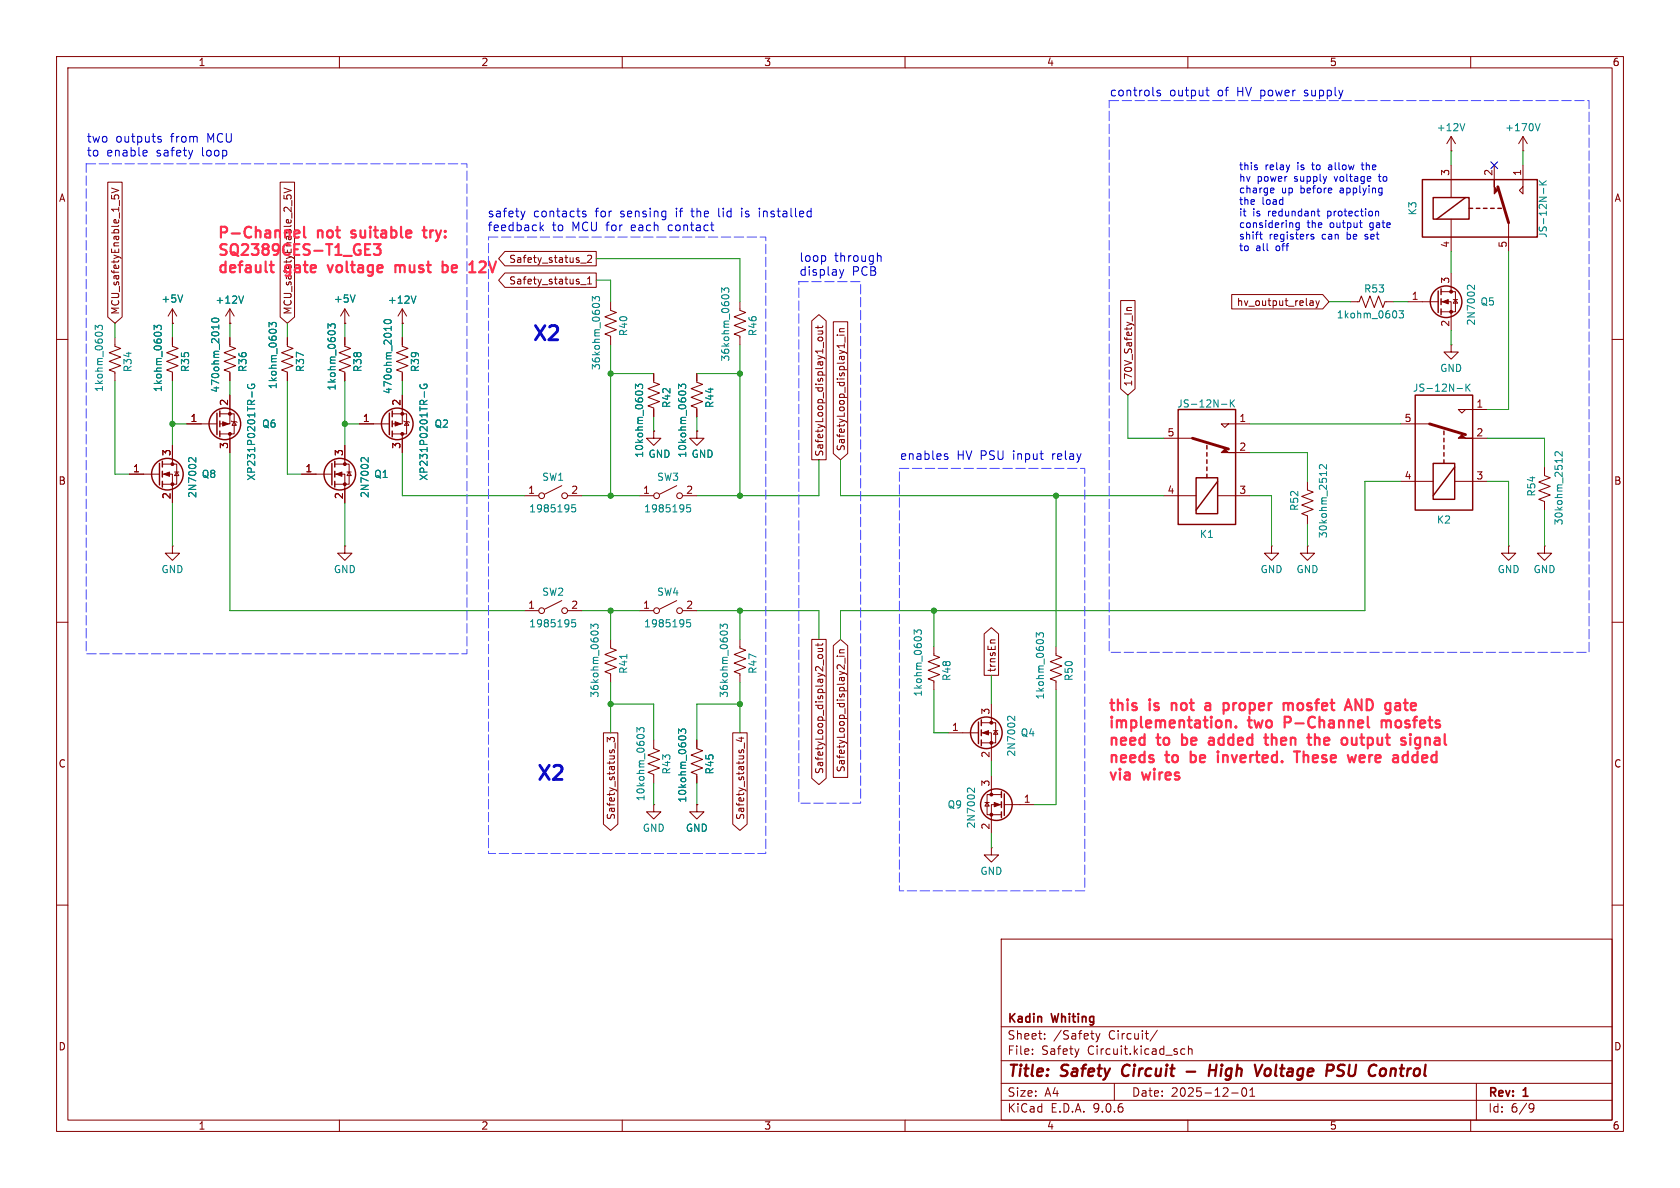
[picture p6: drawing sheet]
<svg xmlns="http://www.w3.org/2000/svg" width="297mm" height="210mm" viewBox="0 0 297 210" stroke-linecap="round" stroke-linejoin="round" font-family="sans-serif">
<g fill="none" stroke="#840000" stroke-width=".18">
<path d="M10 10h277v190h-277zM12 12h273v186h-273zM60 10v2M110 10v2M160 10v2M210 10v2M260 10v2M19 32.2h2.6v23.8l-1.3 1.2-1.3-1.2zM19.7 34.5v.6M19.7 33.2l1.3 .5-1.3 .4M20.2 35v-.3l.2-.2 .5 .1 .1 .4M49.5 32.2h2.6v23.8l-1.3 1.2-1.3-1.2z"/>
<path d="M50.2 34.5v.6M50.2 33.2l1.3 .5-1.3 .4M50.7 35v-.3l.2-.2 .5 .1 .1 .4M256.5 26.7h.1M256.5 24.1v2.6M256.5 29.2v5.7M256.5 38.7v5.8M256.5 24.1l-.7 1.3M256.5 24.1l.8 1.3M264.2 29.2v2.6M266.7 39.4v5.1M269.2 26.7h.1"/>
<path d="M269.2 29.2v5.1l-.6-.6 .6-.7M269.2 24.1l-.7 1.3M269.2 24.1l.8 1.3M269.2 24.1v2.6M20.3 59.7v1.5l1 .4-2 .8 2 .7-2 .8 2 .7-2 .8 1 .4v1.5M30.5 59.7v1.5l1 .4-2 .8 2 .7-2 .8 2 .7-2 .8 1 .4v1.5M30.5 57.2h.1M30.5 54.6v2.6M30.5 54.6l-.8 1.3M30.5 54.6l.7 1.3M40.6 57.2h.1M40.6 59.7v1.5l1.1 .4-2.1 .8 2.1 .7-2.1 .8 2.1 .7-2.1 .8 1 .4v1.5"/>
<path d="M40.6 54.6v2.6M40.6 54.6l-.7 1.3M40.6 54.6l.8 1.3M50.8 59.7v1.5l1 .4-2 .8 2 .7-2 .8 2 .7-2 .8 1 .4v1.5M61 57.2h.1M61 59.7v1.5l1 .4-2.1 .8 2.1 .7-2.1 .8 2.1 .7-2.1 .8 1.1 .4v1.5M61 54.6l-.8 1.3M61 54.6l.7 1.3M61 54.6v2.6M71.1 59.7v1.5l1 .4-2 .8 2 .7-2 .8 2 .7-2 .8 1 .4v1.5M71.1 57.2h.1M71.1 54.6v2.6"/>
<path d="M71.1 54.6l-.7 1.3M71.1 54.6l.8 1.3M89.3 48.3h16.1v2.5h-16.1l-1.2-1.3zM89.3 44.4h16.1v2.6h-16.1l-1.2-1.3zM102.7 50.3h.9M102.7 46.5h.9M103.9 50.2h.7M103.9 49.3l.3-.4v1.3M103.9 45.2l.4-.1 .3 .4-.8 .9h.8M107.9 53.3v1.6l1.1 .3-2.1 .8 2.1 .8-2.1 .7 2.1 .8-2.1 .8 1 .3v1.6M130.8 53.3v1.6l1 .3-2 .8 2 .8-2 .7 2 .8-2 .8 1 .3v1.6M143.5 56.7l1.3-1.1 1.3 1.1v24.6h-2.6z"/>
<path d="M144.6 57.6v.5M144.6 58.5h.9M144.7 59.7h.6l.2 .1-.1 .3-.2 .2-.5-.1-.1-.2zM145.3 58.5l.2 .2-.1 .3-.8 .1M145.5 57.6l-.2 .3h-1.1M147.3 56.9h2.6v23.3l-1.3 1.1-1.3-1.1zM148 59.3h.1M148.4 59.3h.9M148.4 58.6h.9M149.3 58.1l-.8 .1-.1 .3 .1 .1M149.4 59.6v.9M198.1 53.1h2.6v15.6l-1.3 1.2-1.3-1.2z"/>
<path d="M199.2 54.9h.9M200.1 54.4h-.8l-.1 .3 .1 .2M217.7 52.1h16.1l1.1 1.2-1.1 1.3h-16.1zM231.7 53.2h.3l.2 .1v.7M232.2 53.9l-.5 .1M232.2 53.5h-.5M232.6 53.2l.3 .8M232.9 54l-.3 .4M233.2 53.2l-.3 .8M238.8 53.3h1.5l.4-1 .7 2.1 .8-2.1 .8 2.1 .7-2.1 .8 2.1 .4-1.1h1.5M248.9 53.3h5.4M254.8 51.6h2.5v3.5h-2.5"/>
<path d="M254.8 53.3h1.7v5.1M256.5 48.3v3.3M256.9 53h.8M257.3 53l.4 .6h-.8zM10 60h2M30.5 78.7v3.3M33 74.9h5.4M38.9 73.2h2.5v3.5h-2.5M40.6 69.9v5h-1.7M40.6 76.7v3.3M40.9 74.4l.1 .1h.8l.1 .2M41.4 74.5l.4 .7h-.8z"/>
<path d="M61 78.7v3.3M63.5 74.9h5.3M69.3 73.2h2.6v3.5h-2.6M71.1 69.9v5h-1.8M71.1 76.7v3.3M71.4 74.4l.1 .1h.8l.1 .2M71.9 74.5l.4 .7h-.8zM115.6 76.2v1.3h1.2l-1.2 1.2-1.3-1.2h1.3M115.6 76.2h.1M115.6 66v1.6l1 .3-2 .8 2 .8-2 .7 2 .8-2 .8 1 .3v1.6M123.2 76.2v1.3h1.3l-1.3 1.2-1.3-1.2h1.3M123.2 76.2h.1"/>
<path d="M123.2 66v1.6l1 .3-2 .8 2 .8-2 .7 2 .8-2 .8 1 .3v1.6M205.7 77.5h5.1M217.2 74.9l-.7 .7-.6-.7h5.1M247.6 74.9h5.1M256.5 61v1.2h1.3l-1.3 1.3-1.2-1.3h1.2M256.5 61h.1M259.1 72.4l-.7 .6-.6-.6h5.1M260.3 77.5h2.6M285 60h2M22.9 83.8h5.3M28.7 82h2.5v3.6h-2.5M28.7 83.8h1.8v5.1"/>
<path d="M30.5 96.5v1.3h1.2l-1.2 1.3-1.3-1.3h1.3M30.5 96.5h.1M30.9 83.4h.7M31.2 83.4l.4 .7h-.7zM53.3 83.8h5.4M59.2 82h2.5v3.6h-2.5M59.2 83.8h1.8v5.1M61 96.5v1.3h1.2l-1.2 1.3-1.3-1.3h1.3M61 96.5h.1M61.3 83.4h.8M61.7 83.4l.4 .7h-.8zM92.7 87.6h2.5"/>
<path d="M99.3 85.9l-3 1.5M100.3 87.6h2.6M113 87.6h2.6M119.6 85.9l-3 1.5M120.6 87.6h2.6M205.7 87.6h5.8M215.3 87.6h5.7M218.4 80h2.6M224.8 96.5v1.3h1.3l-1.3 1.3-1.3-1.3h1.3M224.8 96.5h.1M231.1 96.5v1.3h1.3l-1.3 1.3-1.2-1.3h1.2M231.1 96.5h.1"/>
<path d="M231.1 85.1v1.5l1.1 .4-2.1 .8 2.1 .7-2.1 .8 2.1 .7-2.1 .8 1 .4v1.5M247.6 85.1h5.8M257.2 85.1h5.7M266.7 96.5v1.3h1.3l-1.3 1.3-1.3-1.3h1.3M266.7 96.5h.1M273 96.5v1.3h1.3l-1.3 1.3-1.2-1.3h1.2M273 96.5h.1M273 82.6v1.5l1.1 .4-2.1 .7 2.1 .8-2.1 .7 2.1 .8-2.1 .8 1 .3v1.6M10 110h2M92.7 108h2.5M99.3 106.2l-3 1.5M100.3 108h2.6"/>
<path d="M107.9 113v1.6l1.1 .3-2.1 .8 2.1 .8-2.1 .7 2.1 .8-2.1 .7 1 .4v1.6M113 108h2.6M119.6 106.2l-3 1.5M120.6 108h2.6M130.8 113v1.6l1 .3-2 .8 2 .8-2 .7 2 .8-2 .7 1 .4v1.6M143.5 113h2.6v24.6l-1.3 1.1-1.3-1.1zM144.6 113.7v.5M144.6 114.6h.9M144.7 115.8h.6l.2 .2-.1 .3-.2 .1-.5-.1-.1-.2zM145.3 114.6l.2 .2-.1 .3-.8 .1M145.5 113.7l-.2 .3h-1.1M147.3 114.1l1.3-1.1 1.3 1.1v23.3h-2.6z"/>
<path d="M148 116h.1M148.4 116h.9M148.4 115.4h.9M149.3 114.9h-.8l-.1 .3 .1 .2M149.4 116.3v1M165.1 114.3v1.5l1 .4-2 .8 2 .7-2 .8 2 .8-2 .7 1 .4v1.5M174 112.1l1.3-1.2 1.2 1.2v7.3h-2.5zM175.9 113.1h-.6l-.2 .2M186.7 114.3v1.5l1 .4-2 .8 2 .7-2 .8 2 .8-2 .7 1 .4v1.5M285 110h2M106.7 129.5h2.5v16.2l-1.3 1.1-1.2-1.1zM107.4 131.1v-.7l.4 .4 .2-.4h.5l.1 .2-.1 .5"/>
<path d="M108.7 131.3v1M115.6 130.8v1.5l1 .4-2 .8 2 .7-2 .8 2 .8-2 .7 1 .4v1.5M123.2 130.8v1.5l1 .4-2 .8 2 .7-2 .8 2 .8-2 .7 1 .4v1.5M129.5 129.5h2.6v16.2l-1.3 1.1-1.3-1.1zM130.6 130.5h.9M131.1 130.3v.8l-1-.3M131.6 131.3v1M167.6 129.5h5.4M173.5 127.8h2.5v3.5h-2.5M173.5 129.5h1.8v5.1M175.3 124.5v3.3M175.3 137.2v3.3"/>
<path d="M175.6 129.2h.8M176 129.2l.4 .6h-.8zM115.6 142.2v1.3h1.2l-1.2 1.3-1.3-1.3h1.3M115.6 142.2h.1M123.2 142.2v1.3h1.3l-1.3 1.3-1.3-1.3h1.3M123.2 142.2h.1M174.1 141.9h.8M174.5 141.9l.4 .6h-.8zM175.3 149.9v1.2h1.2l-1.2 1.3-1.3-1.3h1.3M175.3 149.9h.1M177 140.5h-2.5v3.5h2.5M177 142.2h-1.7v5.1"/>
<path d="M177.5 142.2h5.4M10 160h2M177 166h108v32h-108zM285 160h2M60 198v2M110 198v2M160 198v2M177 194.5h108M177 191.5h108M177 187.5h108M177 181.5h108M182.5 186.3v.1"/>
<path d="M182.5 185.5v.1M184.7 183.6v.1M184.7 182.8v.1M190.7 185.4l-.3 1M193.7 182.7l.4 1M194.1 183.7l-.1 .4-.3 .1M194.5 182.7l-.4 1M197 191.5v3M204.6 182.1l-1.3 2M209.5 185.5l-.5-.1-.3 .3v.4l.2 .2h.6M210 198v2M210.1 185.5l.2-.1 .4 .1v.9"/>
<path d="M210.1 184.9v1.5M217.7 193.2h1.2M219.7 192.4a.81 .81 0 0 0 .3 1.4l.2-.1 .2-.5-.2-.8M221 193.8h.8M221 192.7l.4-.4v1.5M260 198v2M261 191.5v6.5M270.6 195.1l.5 .1a.99 .99 0 0 1-.4 1.4h-.2M271.2 195.7l-.3 .3h-.3"/>
<circle cx="95.8" cy="87.6" r=".51"/>
<circle cx="99.8" cy="87.6" r=".51"/>
<circle cx="116.1" cy="87.6" r=".51"/>
<circle cx="120.1" cy="87.6" r=".51"/>
<circle cx="95.8" cy="108" r=".51"/>
<circle cx="99.8" cy="108" r=".51"/>
<circle cx="116.1" cy="108" r=".51"/>
<circle cx="120.1" cy="108" r=".51"/>
</g>
<path d="M198.7 188.5a1.27 1.27 0 0 0-.1 1.6M209.8 189.4h1.5M213.8 189.2h1.2M213.9 188.2l-.2 2M215.1 188.2l-.3 2M223.7 189.1a.52 .52 0 0 1 .6-.2 .52 .52 0 0 1 .4 .4l-.1 .5a.55 .55 0 0 1-.5 .4 .55 .55 0 0 1-.6-.4zM237.7 188.3a.85 .85 0 0 0-1 .1 .45 .45 0 0 0 .2 .8l.3 .1a.49 .49 0 0 1 .4 .5 .49 .49 0 0 1-.5 .4l-.7-.1M245.9 188.9l-.1 1.3M246.2 188.9l-.3 .2" fill="none" stroke="#840000" stroke-width=".4"/>
<g fill="none" stroke="#840000" stroke-width=".25">
<path d="M251.5 31.8h20.3v10.1h-20.3zM253.4 34.9h6.3v3.8h-6.3zM259.1 34.9l-5.1 3.8M259.7 36.8h.6M261 36.8h.6M262.3 36.8h.6M263.5 36.8h.7M264.8 36.8h.6M254.3 51.4v3.8M254.8 51.1v1M254.8 52.8v1M254.8 54.6v1"/>
<path d="M38.4 73v3.8M38.9 72.6v1.1M38.9 74.4v1M38.9 76.2v1M68.8 73v3.8M69.3 72.6v1.1M69.3 74.4v1M69.3 76.2v1M208.3 72.4h10.1v20.3h-10.1zM213.4 78.7v.7M250.2 69.9h10.1v20.3h-10.1zM255.3 76.2v.6"/>
<path d="M255.3 77.5v.6M255.3 78.7v.7M28.2 81.9v3.8M28.7 81.5v1.1M28.7 83.3v1M28.7 85.1v1M58.7 81.9v3.8M59.2 81.5v1.1M59.2 83.3v1M59.2 85.1v1M211.5 84.5h3.8v6.3h-3.8zM213.4 80v.6"/>
<path d="M213.4 81.3v.6M213.4 82.6v.6M213.4 83.8v.7M215.3 85.1l-3.8 5.1M253.4 81.9h3.8v6.4h-3.8zM255.3 80v.6M255.3 81.3v.6M257.2 82.6l-3.8 5M173 127.6v3.8M173.5 127.3v1M173.5 129v1M173.5 130.8v1"/>
<path d="M177 140v1M177 141.7v1M177 143.5v1M177.5 140.3v3.8"/>
<circle cx="255.7" cy="53.3" r="2.79"/>
<circle cx="39.8" cy="74.9" r="2.79"/>
<circle cx="70.2" cy="74.9" r="2.79"/>
<circle cx="29.6" cy="83.8" r="2.79"/>
<circle cx="60.1" cy="83.8" r="2.79"/>
<circle cx="174.4" cy="129.5" r="2.79"/>
<circle cx="176.1" cy="142.2" r="2.79"/>
</g>
<g fill="#840000" stroke="#840000" stroke-width=".18">
<path d="M39.4 74.5l1 .4-1 .4z"/>
<path d="M59.4 83.8l1.1-.4v.8z"/>
<path d="M29 83.8l1-.4v.8z"/>
<path d="M69.8 74.5l1.1 .4-1.1 .4z"/>
<path d="M257.8 77.5l.6-.7 .7 .7h1.2z"/>
<path d="M173.7 129.5l1.1-.3v.7z"/>
<path d="M175.8 141.9l1 .3-1 .4z"/>
<path d="M255 53.3l1-.3v.7z"/>
<path d="M215.9 80l.6-.6 .7 .6h1.2z"/>
<path d="M264.2 31.8v1.2l.6 .7-.6 .6z"/>
<circle cx="40.6" cy="76.7" r=".25"/>
<circle cx="40.6" cy="73.2" r=".25"/>
<circle cx="61" cy="82" r=".25"/>
<circle cx="61" cy="85.6" r=".25"/>
<circle cx="30.5" cy="82" r=".25"/>
<circle cx="30.5" cy="85.6" r=".25"/>
<circle cx="71.1" cy="76.7" r=".25"/>
<circle cx="71.1" cy="73.2" r=".25"/>
<circle cx="175.3" cy="127.8" r=".25"/>
<circle cx="175.3" cy="131.3" r=".25"/>
<circle cx="175.3" cy="140.5" r=".25"/>
<circle cx="175.3" cy="144" r=".25"/>
<circle cx="256.5" cy="51.6" r=".25"/>
<circle cx="256.5" cy="55.1" r=".25"/>
</g>
<g fill="none" stroke="#008484" stroke-width=".18">
<path d="M259 21.8l-.5 1.3M271.4 21.8l.4 1.3 .5-1.3M272.1 32.7h1.3M272.1 32l.7 .7M272.9 33.3v1M273.4 32l-.8 .5M16.8 58.3v-.8l.5 .4 .1-.3h.6l.1 .1-.1 .6M27.2 58.3v-.8l.5 .4 .2-.3h.5l.1 .1-.1 .6M32.3 52.1l-.4 1.3M37.5 56.4a.69 .69 0 0 1 1.2 .3 .72 .72 0 0 1-1.3-.2zM38.7 57.4v.8M43.1 52.3l-.5 1.3"/>
<path d="M47.6 57.8v-.8l.5 .4 .1-.3h.5l.1 .1-.1 .6M58 58v-.8l.5 .5 .1-.4h.5l.2 .2-.2 .5M62.8 52.1l-.4 1.3M68 56.6a.69 .69 0 0 1 1.2 .3 .72 .72 0 0 1-1.3-.1zM69.2 57.7v.7M73.5 52.3l-.4 1.3M104.7 53.2v-.8l.5 .4 .1-.3h.6l.1 .2-.1 .5M104.8 53.8l.4-.2 .7 .2M127.6 51.7v-.8l.5 .4 .1-.3h.5l.1 .1-.1 .6M127.6 52.3l.5-.2 .7 .2M247.3 54.9h.8l-.4 .5 .4 .1v.6l-.2 .1-.6-.1M260.7 50.4v.8l-.9-.8-.3 .1-.1 .5"/>
<path d="M43.8 68a.59 .59 0 0 0 .6 .7 .59 .59 0 0 0 .6-.7l-.5-.1v.3M44.5 69.2v1M74.3 68a.59 .59 0 0 0 .6 .7 .59 .59 0 0 0 .5-.7l-.4-.1v.3M75 69.2v1M112.3 68.7v-.8l.5 .4 .1-.3h.6l.1 .2-.1 .5M112.4 69.3l.4-.2 .7 .2M120 68.7v-.8l.4 .4 .2-.3h.5l.1 .2-.1 .5M120 69.3l.4-.2 .8 .2M215.9 71.5h1M217.5 70.7v1.3M217.7 71.2l.5 .8M218.2 70.7l-.7 .7"/>
<path d="M257.6 68.7h1M259.2 67.9v1.3M259.3 68.4l.6 .8M259.9 67.9l-.7 .7M276.2 79.9v.7l-.9-.7-.4 .2 .1 .5M34.6 80.9v.8l-.9-.8-.3 .1-.1 .4M65.1 80.9v.8l-.9-.8-.3 .1-.1 .4M101.7 89.2h-.6v.6l.1-.1 .5 .1 .1 .2-.1 .4-.2 .1-.4-.1M122 89.2h-.6v.6l.2-.1 .4 .1 .1 .2-.1 .4-.1 .1-.5-.1M234.5 82.1v.8l-.9-.8-.4 .3 .2 .5M234.5 83.3v.8M276.2 81.1v.7"/>
<path d="M101.7 109.5h-.6v.7l.1-.2 .5 .1 .1 .2-.1 .4-.2 .1-.4-.1M104.5 111.1v-.8l.4 .5 .2-.4h.5l.1 .2-.1 .5M104.5 111.7l.4-.2 .8 .2M110.8 115.7v.7M122 109.5h-.6v.7l.2-.2 .4 .1 .1 .2-.1 .4-.1 .1-.5-.1M127.3 111.1v-.8l.5 .5 .1-.4h.6l.1 .2-.1 .5M127.4 111.7l.4-.2 .7 .2M161.6 112.1v-.7l.5 .4 .1-.4h.6l.1 .2-.1 .5M183.2 112.6v-.7l.5 .4 .1-.4h.6l.1 .2-.1 .5M112.6 129.4v-.8l.5 .4 .1-.3h.5l.2 .2-.2 .5M112.7 130l.4-.2 .7 .2M120 129.7v-.8l.4 .4 .2-.4h.5l.1 .2-.1 .6"/>
<path d="M120 130.3l.4-.2 .8 .2M172.3 139.3v.8l-.9-.8-.3 .1-.1 .5M179.4 126.6v.8l-.9-.8-.3 .1-.1 .5"/>
</g>
<path d="M264.8 33l1.9 6.4M210.8 77.5l6.4 1.9M252.7 74.9l6.4 1.9" fill="none" stroke="#840000" stroke-width=".51"/>
<g fill="none" stroke="#008400" stroke-width=".18">
<path d="M256.5 26.7v2.5M269.2 26.7v2.5M20.3 57.2v2.5M30.5 57.2v2.5M40.6 57.2v2.5M50.8 57.2v2.5M61 57.2v2.5M71.1 57.2v2.5M105.4 49.5h2.5v3.8M105.4 45.7h25.4v7.6M234.9 53.3h3.9M246.4 53.3h2.5"/>
<path d="M256.5 44.5v3.8M256.5 58.4v2.6M266.7 44.5v27.9h-3.8M20.3 67.3v16.5h2.6M30.5 74.9h2.5M30.5 67.3v11.4M40.6 67.3v2.6M50.8 67.3v16.5h2.5M61 67.3v11.4M61 74.9h2.5M71.1 67.3v2.6M107.9 61v26.6"/>
<path d="M107.9 66h7.7M115.6 73.7v2.5M123.2 66h7.6M123.2 73.7v2.5M130.8 61v26.6M199.4 69.9v7.6h6.3M221 74.9h26.6M262.9 77.5h10.1v5.1M30.5 88.9v7.6M40.6 80v28h52.1M61 88.9v7.6M71.1 80v7.6h21.6"/>
<path d="M102.9 87.6h10.1M144.8 81.3v6.3h-21.6M148.6 81.3v6.3h57.1M186.7 87.6v26.7M221 87.6h3.8v8.9M221 80h10.1v5.1M231.1 92.7v3.8M247.6 85.1h-6.3v22.9h-92.7v5M262.9 85.1h3.8v11.4M273 90.2v6.3M102.9 108h10.1M107.9 108v5"/>
<path d="M123.2 108h21.6v5M130.8 108v5M165.1 108v6.3M175.3 119.4v5.1M107.9 120.7v8.8M107.9 124.5h7.7v6.3M115.6 138.4v3.8M123.2 138.4v3.8M130.8 124.5h-7.6v6.3M130.8 120.7v8.8M165.1 121.9v7.6h2.5M175.3 134.6v2.6"/>
<path d="M186.7 121.9v20.3h-3.8M175.3 147.3v2.6"/>
</g>
<path d="M263.6 28.6l1.2 1.2M264.8 28.6l-1.2 1.2" fill="none" stroke="#000084" stroke-width=".18"/>
<g fill="none" stroke="#0000c2" stroke-width=".18">
<path d="M205.1 16l-.3-.1-.3 .3 .1 .2 .5 .1v.4h-.6M213.2 15.9h.6M213.4 15.4v1.3l.4 .3M25.8 26.6l.2 .3-.7 .2M25.9 27.5l-.1 .1M28 24.5l.5 .2v.2l-.2 .2h-.4M28 24.2h.5M34.1 26.6l-.4 1M92.8 37.3l-.4 1M95.5 39.3v1.5M96.1 39.8l-.6 .6M103.6 37.4l-.4-.1-.2 .2v.3l.6 .1v.4h-.6"/>
<path d="M125.6 39.8h.6M131.1 36.8v.2M131.1 37.3v1M134.2 36.8v.2M134.2 37.3v1M222.3 29.6v.3M225.2 34l-.4 .1M225.2 33.3v.2l-.6 .2M228.5 39.4v.8M229.7 39.4v1l-.2 .2h-.4M229.7 39.4h-.4l-.2 .2 .1 .6h.5M232.8 37.3h.5"/>
<path d="M233 36.9v1.1l.3 .2M240.6 29.2h.5M240.8 28.7l.1 1.2M243.2 37.5l.2-.2 .3 .1v.8M244.2 33.2l.1 .1M244.3 33.2v1.1l-.1 .2M244.3 34l-.1 .1M95.6 40.2l.5 .6M126 40.8h.2M145.8 45.3l.2 .2v.4l-.2 .2M148.4 47.6l.4 1.1M148.8 48.7l-.1 .3-.3 .2"/>
<path d="M149.2 47.6l-.4 1.1M155.2 45.3h.5l.1 .9M222.9 41v1.1l.3 .2M232.2 41.5l-.3-.1-.2 .2 .1 .2 .4 .1v.3h-.5M240.6 40.2h.2M167 80.6l.4 .1 .2 .2-.1 .2-.4 .1M167 80.3h.5"/>
</g>
<g fill="none" stroke="#ff2e4d" stroke-width=".38">
<path d="M47.9 46.2v1.7l.1 .1 .4 .1M52.7 40.7l.1 .1 .1 .4-.9 .2M52.8 41.9l-.1 .1M53.8 40.1v1.6l.2 .3M57.9 46.9l.5 1.2M62.1 41.9l.2 .1M62.2 40.8l-.1 .2 .1 .3M64.5 44.1h.7M64.5 45.1h1M67.3 43.2l-.7 .7a.52 .52 0 0 1 .7 .3v.5l-.2 .3-.7 .1-.3-.2M69.9 46.9v1.2M69.9 47a.47 .47 0 0 1 .8 .1"/>
<path d="M70.7 47.1v1M70.8 46.9l-.1 .2M74.7 40.7h.7M75 40.1v1.6l.1 .2 .3 .1M78.4 46.9h.4l.4 .3-.1 .7-.3 .2h-.4M85.5 46.2h-.4l-.3 .2M85.8 47l-1.1 1.1h1.2M207.2 124.3v1.2M207.2 124.4v.1M209 129.8v1.9M209 131.6l.1 .1M210.5 132.8v1.9"/>
<path d="M210.5 134.7h.2M210.7 133.5l-.2 .1M213.1 124.4l.6-.1 .3 .2M213.7 131.4l.3 .3 .6-.1M214 124.7l-.7 .1a.37 .37 0 0 0-.3 .4 .37 .37 0 0 0 .3 .3h.7M214.6 130.9h-.6l-.3 .3M215.3 133.5v1.2M216.9 127.4l.1-.1 .5 .1 .1 1.2M217 124.4l.2 .2v.6l-.2 .3M218.5 128.4l.1 .1-.1 .1M218.5 128.4l-.1 .1 .1 .1M218.5 128.4v.2"/>
<path d="M223.5 130.4h.7M223.8 131.6l.4 .1M224.8 129.8v1.9M225.4 130.4l-.6 .2M227.1 126.7v1.9M227.1 127.7h.7M227.8 124.4l.2-.1 .5 .1 .1 1.1M229.3 132.8v1.9M230.5 132.8v1.9M230.6 133.6l-.1 .1M232.5 130.6a.47 .47 0 0 1 .8 .1v1M232.5 129.8v1.9"/>
<path d="M239.8 131.5l-.5 .2M239.8 130.4v1.3M240.4 133.7v1h.6M240.7 123.6v1.9l-1.1-1.9v1.9M241.3 133.9l-.9 .2M241.8 126.7v1.6l.3 .3M244.3 127.5a.47 .47 0 0 1 .8 .1M244.3 127.3v1.3M245.1 127.6v1M245.2 127.4l-.1 .2M248.2 124.3h.7M248.4 125.3l.1 .2h.4"/>
<path d="M248.9 134.7h-.6M248.9 132.8v1.9M250.2 131.5l.3 .2 .6-.1M251.1 130.5l-.6-.1-.3 .2M251.1 130.4v1.5a.52 .52 0 0 1-.9 .3"/>
</g>
<path d="M196.1 17.8h84.8v97.5h-84.8zM15.2 29h67.3v86.6h-67.3zM86.4 41.9h49v109h-49zM141.2 49.8h10.9v92.2h-10.9zM159 82.8h32.8v74.7h-32.8z" fill="none" stroke="#4849ff" stroke-width=".18" stroke-dasharray="1.7 .6"/>
<g fill="#008400" stroke="#008400" stroke-width=".18">
<circle cx="165.1" cy="108" r=".46"/>
<circle cx="186.7" cy="87.6" r=".46"/>
<circle cx="130.8" cy="124.5" r=".46"/>
<circle cx="61" cy="74.9" r=".46"/>
<circle cx="107.9" cy="87.6" r=".46"/>
<circle cx="130.8" cy="87.6" r=".46"/>
<circle cx="107.9" cy="66" r=".46"/>
<circle cx="130.8" cy="66" r=".46"/>
<circle cx="107.9" cy="124.5" r=".46"/>
<circle cx="107.9" cy="108" r=".46"/>
<circle cx="130.8" cy="108" r=".46"/>
<circle cx="30.5" cy="74.9" r=".46"/>
</g>
<g font-size="3.5" fill="#0000c2">
<text x="94" y="60.9">X2</text>
<text x="94.7" y="138.7">X2</text>
</g>
<g font-size="2.8" fill="#840000">
<text x="178" y="190.9">Title:</text>
<text x="187.7" y="190.9">Safety</text>
<text x="199.2" y="190.9">Circuit</text>
<text x="216.2" y="190.9">High</text>
<text x="225.1" y="190.9">Voltage</text>
<text x="238.5" y="190.9">PSU</text>
<text x="246.8" y="190.9">Control</text>
</g>
<g font-size="2.7" fill="#ff2e4d">
<text x="38.4" y="42.7">P-Channel</text>
<text x="38.4" y="45.7">SQ2389CES-T1_GE3</text>
<text x="56.3" y="42.7">not</text>
<text x="63" y="42.7">suitable</text>
<text x="76.6" y="42.7">try:</text>
<text x="38.4" y="48.8">default</text>
<text x="50.5" y="48.8">gate</text>
<text x="58.9" y="48.8">voltage</text>
<text x="71.5" y="48.8">must</text>
<text x="80.6" y="48.8">be</text>
<text x="86.2" y="48.8">12V</text>
<text x="195.8" y="126.2">this</text>
<text x="195.8" y="129.3">implementation.</text>
<text x="203.3" y="126.2">is</text>
<text x="208" y="126.2">not</text>
<text x="214.7" y="126.2">a</text>
<text x="218.7" y="126.2">proper</text>
<text x="220.9" y="129.3">two</text>
<text x="227.9" y="129.3">P-Channel</text>
<text x="230" y="126.2">mosfet</text>
<text x="241.9" y="126.2">AND</text>
<text x="245.8" y="129.3">mosfets</text>
<text x="249.6" y="126.2">gate</text>
<text x="195.8" y="132.3">need</text>
<text x="195.8" y="135.4">needs</text>
<text x="204.8" y="132.3">to</text>
<text x="206.3" y="135.4">to</text>
<text x="209.8" y="132.3">be</text>
<text x="211.3" y="135.4">be</text>
<text x="215.4" y="132.3">added</text>
<text x="216.9" y="135.4">inverted.</text>
<text x="226.1" y="132.3">then</text>
<text x="231.4" y="135.4">These</text>
<text x="234.5" y="132.3">the</text>
<text x="241.1" y="132.3">output</text>
<text x="241.6" y="135.4">were</text>
<text x="250.2" y="135.4">added</text>
<text x="252.4" y="132.3">signal</text>
<text x="195.8" y="138.5">via</text>
<text x="202.1" y="138.5">wires</text>
</g>
<g font-size="2.1" fill="#0000c2">
<text x="196.1" y="17.3">controls</text>
<text x="206.7" y="17.3">output</text>
<text x="215.3" y="17.3">of</text>
<text x="218.8" y="17.3">HV power</text>
<text x="231" y="17.3">supply</text>
<text x="15.2" y="25.4">two</text>
<text x="15.2" y="27.9">to</text>
<text x="18.8" y="27.9">enable</text>
<text x="20.4" y="25.4">outputs</text>
<text x="27.7" y="27.9">safety</text>
<text x="30.2" y="25.4">from</text>
<text x="35.8" y="27.9">loop</text>
<text x="36.7" y="25.4">MCU</text>
<text x="86.1" y="38.6">safety</text>
<text x="86.1" y="41.1">feedback</text>
<text x="94.2" y="38.6">contacts</text>
<text x="97.6" y="41.1">to</text>
<text x="101.1" y="41.1">MCU for</text>
<text x="105.3" y="38.6">for</text>
<text x="109.8" y="38.6">sensing</text>
<text x="111.8" y="41.1">each</text>
<text x="118.5" y="41.1">contact</text>
<text x="119.7" y="38.6">if</text>
<text x="122.6" y="38.6">the</text>
<text x="127.5" y="38.6">lid</text>
<text x="131.7" y="38.6">is</text>
<text x="135" y="38.6">installed</text>
<text x="141.2" y="46.5">loop</text>
<text x="147.5" y="46.5">through</text>
<text x="141.2" y="49">display</text>
<text x="150.6" y="49">PCB</text>
<text x="159" y="81.5">enables</text>
<text x="169.1" y="81.5">HV PSU</text>
<text x="179.2" y="81.5">input</text>
<text x="186.2" y="81.5">relay</text>
</g>
<g font-size="2.1" fill="#840000">
<text x="178" y="184">Sheet:</text>
<text x="178" y="181.2">Kadin</text>
<text x="186" y="181.2">Whiting</text>
<text x="186.2" y="184">/Safety</text>
<text x="196" y="184">Circuit/</text>
<text x="178" y="186.7">File:</text>
<text x="184.1" y="186.7">Safety</text>
<text x="192.3" y="186.7">Circuit.kicad_sch</text>
<text x="178" y="196.9">KiCad</text>
<text x="178" y="194.1">Size:</text>
<text x="184.7" y="194.1">A4</text>
<text x="185.7" y="196.9">E.D.A.</text>
<text x="193.3" y="196.9">9.0.6</text>
<text x="200" y="194.1">Date:</text>
<text x="207" y="194.1">2025-12-01</text>
<text x="263" y="194.3">Rev:</text>
<text x="263" y="196.9">Id:</text>
<text x="267.1" y="196.9">6/9</text>
<text x="269.4" y="194.3">1</text>
</g>
<g font-size="1.8" fill="#840000">
<text x="35" y="11.9">1</text>
<text x="85" y="11.9">2</text>
<text x="135" y="11.9">3</text>
<text x="185" y="11.9">4</text>
<text x="235" y="11.9">5</text>
<text x="285" y="11.9">6</text>
<text x="10.3" y="35.9">A</text>
<text x="256.3" y="31.2" transform="rotate(-90 256.3 31.2)">3</text>
<text x="263.9" y="31.2" transform="rotate(-90 263.9 31.2)">2</text>
<text x="269" y="31.2" transform="rotate(-90 269 31.2)">1</text>
<text x="285.3" y="35.9">A</text>
<text x="89.9" y="46.7">Safety_status_2</text>
<text x="256.3" y="43.9" transform="rotate(-90 256.3 43.9)">4</text>
<text x="266.4" y="43.9" transform="rotate(-90 266.4 43.9)">5</text>
<text x="89.9" y="50.5">Safety_status_1</text>
<text x="249.5" y="53.1">1</text>
<text x="256.3" y="50.2" transform="rotate(-90 256.3 50.2)">3</text>
<text x="21.3" y="55.7" transform="rotate(-90 21.3 55.7)">MCU_safetyEnable_1_5V</text>
<text x="218.6" y="54.3">hv_output_relay</text>
<text x="256.3" y="57.9" transform="rotate(-90 256.3 57.9)">2</text>
<text x="40.4" y="71.8" transform="rotate(-90 40.4 71.8)">2</text>
<text x="70.9" y="71.8" transform="rotate(-90 70.9 71.8)">2</text>
<text x="200.3" y="68.4" transform="rotate(-90 200.3 68.4)">170V_Safety_In</text>
<text x="33.6" y="74.7">1</text>
<text x="64.1" y="74.7">1</text>
<text x="206.3" y="77.2">5</text>
<text x="219" y="74.7">1</text>
<text x="248.2" y="74.7">5</text>
<text x="260.9" y="77.2">2</text>
<text x="260.9" y="72.1">1</text>
<text x="23.4" y="83.6">1</text>
<text x="30.2" y="80.7" transform="rotate(-90 30.2 80.7)">3</text>
<text x="40.4" y="79.4" transform="rotate(-90 40.4 79.4)">3</text>
<text x="53.9" y="83.6">1</text>
<text x="60.7" y="80.7" transform="rotate(-90 60.7 80.7)">3</text>
<text x="70.9" y="79.4" transform="rotate(-90 70.9 79.4)">3</text>
<text x="145.7" y="80.8" transform="rotate(-90 145.7 80.8)">SafetyLoop_display1_out</text>
<text x="149.5" y="79.9" transform="rotate(-90 149.5 79.9)">SafetyLoop_display1_in</text>
<text x="219" y="79.8">2</text>
<text x="10.3" y="85.9">B</text>
<text x="30.2" y="88.3" transform="rotate(-90 30.2 88.3)">2</text>
<text x="60.7" y="88.3" transform="rotate(-90 60.7 88.3)">2</text>
<text x="93.3" y="87.4">1</text>
<text x="100.9" y="87.4">2</text>
<text x="113.6" y="87.4">1</text>
<text x="121.2" y="87.4">2</text>
<text x="206.3" y="87.4">4</text>
<text x="219" y="87.4">3</text>
<text x="248.2" y="84.8">4</text>
<text x="260.9" y="84.8">3</text>
<text x="285.3" y="85.9">B</text>
<text x="93.3" y="107.7">1</text>
<text x="100.9" y="107.7">2</text>
<text x="113.6" y="107.7">1</text>
<text x="121.2" y="107.7">2</text>
<text x="176.2" y="118.9" transform="rotate(-90 176.2 118.9)">trnsEn</text>
<text x="168.2" y="129.3">1</text>
<text x="175" y="126.4" transform="rotate(-90 175 126.4)">3</text>
<text x="10.3" y="135.9">C</text>
<text x="145.7" y="136.9" transform="rotate(-90 145.7 136.9)">SafetyLoop_display2_out</text>
<text x="149.5" y="136.6" transform="rotate(-90 149.5 136.6)">SafetyLoop_display2_in</text>
<text x="175" y="134.1" transform="rotate(-90 175 134.1)">2</text>
<text x="285.3" y="135.9">C</text>
<text x="175" y="139.1" transform="rotate(-90 175 139.1)">3</text>
<text x="180.9" y="142">1</text>
<text x="108.9" y="145" transform="rotate(-90 108.9 145)">Safety_status_3</text>
<text x="131.8" y="145" transform="rotate(-90 131.8 145)">Safety_status_4</text>
<text x="175" y="146.8" transform="rotate(-90 175 146.8)">2</text>
<text x="10.3" y="185.9">D</text>
<text x="285.3" y="185.9">D</text>
<text x="35" y="199.9">1</text>
<text x="85" y="199.9">2</text>
<text x="135" y="199.9">3</text>
<text x="185" y="199.9">4</text>
<text x="235" y="199.9">5</text>
<text x="285" y="199.9">6</text>
</g>
<g font-size="1.8" fill="#008484">
<text x="253.9" y="23.4">+12V</text>
<text x="266" y="23.4">+170V</text>
<text x="250.6" y="38.2" transform="rotate(-90 250.6 38.2)">K3</text>
<text x="273.7" y="42.2" transform="rotate(-90 273.7 42.2)">JS-12N-K</text>
<text x="28.4" y="53.7">+5V</text>
<text x="38" y="53.9">+12V</text>
<text x="58.9" y="53.7">+5V</text>
<text x="68.5" y="53.9">+12V</text>
<text x="241.1" y="51.9">R53</text>
<text x="111.1" y="59.5" transform="rotate(-90 111.1 59.5)">R40</text>
<text x="134" y="59.5" transform="rotate(-90 134 59.5)">R46</text>
<text x="236.2" y="56.5">1kohm_0603</text>
<text x="261" y="57.6" transform="rotate(-90 261 57.6)">2N7002</text>
<text x="261.6" y="54.2">Q5</text>
<text x="23.5" y="65.9" transform="rotate(-90 23.5 65.9)">R34</text>
<text x="33.6" y="65.9" transform="rotate(-90 33.6 65.9)">R35</text>
<text x="43.8" y="65.9" transform="rotate(-90 43.8 65.9)">R36</text>
<text x="53.9" y="65.9" transform="rotate(-90 53.9 65.9)">R37</text>
<text x="64.1" y="65.9" transform="rotate(-90 64.1 65.9)">R38</text>
<text x="74.3" y="65.9" transform="rotate(-90 74.3 65.9)">R39</text>
<text x="106.3" y="65.5" transform="rotate(-90 106.3 65.5)">36kohm_0603</text>
<text x="129.1" y="64" transform="rotate(-90 129.1 64)">36kohm_0603</text>
<text x="254.5" y="66">GND</text>
<text x="18.4" y="69.4" transform="rotate(-90 18.4 69.4)">1kohm_0603</text>
<text x="28.8" y="69.4" transform="rotate(-90 28.8 69.4)">1kohm_0603</text>
<text x="39" y="69.5" transform="rotate(-90 39 69.5)">470ohm_2010</text>
<text x="49.1" y="68.9" transform="rotate(-90 49.1 68.9)">1kohm_0603</text>
<text x="59.5" y="69.1" transform="rotate(-90 59.5 69.1)">1kohm_0603</text>
<text x="69.4" y="69.8" transform="rotate(-90 69.4 69.8)">470ohm_2010</text>
<text x="249.7" y="69.4">JS-12N-K</text>
<text x="46.2" y="75.8">Q6</text>
<text x="76.7" y="75.8">Q2</text>
<text x="118.7" y="72.2" transform="rotate(-90 118.7 72.2)">R42</text>
<text x="126.3" y="72.2" transform="rotate(-90 126.3 72.2)">R44</text>
<text x="208" y="72.2">JS-12N-K</text>
<text x="113.9" y="81" transform="rotate(-90 113.9 81)">10kohm_0603</text>
<text x="114.5" y="81.1">GND</text>
<text x="121.5" y="81" transform="rotate(-90 121.5 81)">10kohm_0603</text>
<text x="122.2" y="81.1">GND</text>
<text x="34.9" y="88.1" transform="rotate(-90 34.9 88.1)">2N7002</text>
<text x="35.6" y="84.7">Q8</text>
<text x="45.3" y="85.1" transform="rotate(-90 45.3 85.1)">XP231P0201TR-G</text>
<text x="65.4" y="88.1" transform="rotate(-90 65.4 88.1)">2N7002</text>
<text x="66" y="84.7">Q1</text>
<text x="75.8" y="85.1" transform="rotate(-90 75.8 85.1)">XP231P0201TR-G</text>
<text x="95.8" y="85.2">SW1</text>
<text x="116.1" y="85.2">SW3</text>
<text x="271.6" y="87.9" transform="rotate(-90 271.6 87.9)">R54</text>
<text x="93.5" y="90.8">1985195</text>
<text x="113.8" y="90.8">1985195</text>
<text x="212" y="95.3">K1</text>
<text x="229.7" y="90.4" transform="rotate(-90 229.7 90.4)">R52</text>
<text x="234.8" y="95.2" transform="rotate(-90 234.8 95.2)">30kohm_2512</text>
<text x="253.9" y="92.8">K2</text>
<text x="276.5" y="93" transform="rotate(-90 276.5 93)">30kohm_2512</text>
<text x="28.4" y="101.5">GND</text>
<text x="58.9" y="101.5">GND</text>
<text x="222.8" y="101.5">GND</text>
<text x="229.1" y="101.5">GND</text>
<text x="264.7" y="101.5">GND</text>
<text x="271" y="101.5">GND</text>
<text x="95.8" y="105.5">SW2</text>
<text x="116.1" y="105.5">SW4</text>
<text x="93.5" y="111.1">1985195</text>
<text x="113.8" y="111.1">1985195</text>
<text x="111.1" y="119.2" transform="rotate(-90 111.1 119.2)">R41</text>
<text x="134" y="119.2" transform="rotate(-90 134 119.2)">R47</text>
<text x="106" y="123.4" transform="rotate(-90 106 123.4)">36kohm_0603</text>
<text x="128.9" y="123.4" transform="rotate(-90 128.9 123.4)">36kohm_0603</text>
<text x="163.2" y="123.2" transform="rotate(-90 163.2 123.2)">1kohm_0603</text>
<text x="168.2" y="120.5" transform="rotate(-90 168.2 120.5)">R48</text>
<text x="184.8" y="123.8" transform="rotate(-90 184.8 123.8)">1kohm_0603</text>
<text x="189.8" y="120.5" transform="rotate(-90 189.8 120.5)">R50</text>
<text x="180.3" y="130.4">Q4</text>
<text x="118.7" y="137" transform="rotate(-90 118.7 137)">R43</text>
<text x="126.3" y="137" transform="rotate(-90 126.3 137)">R45</text>
<text x="179.7" y="133.8" transform="rotate(-90 179.7 133.8)">2N7002</text>
<text x="114.1" y="141.7" transform="rotate(-90 114.1 141.7)">10kohm_0603</text>
<text x="121.5" y="142" transform="rotate(-90 121.5 142)">10kohm_0603</text>
<text x="167.4" y="143.1">Q9</text>
<text x="113.5" y="147.2">GND</text>
<text x="121.2" y="147.2">GND</text>
<text x="172.6" y="146.5" transform="rotate(-90 172.6 146.5)">2N7002</text>
<text x="173.2" y="154.9">GND</text>
</g>
<g font-size="1.8" fill="#0000c2">
<text x="218.9" y="30.3">this</text>
<text x="218.9" y="32.3">hv</text>
<text x="218.9" y="34.4">charge</text>
<text x="222.2" y="32.3">power</text>
<text x="223.6" y="30.3">relay</text>
<text x="226.5" y="34.4">up</text>
<text x="228.9" y="32.3">supply</text>
<text x="229.5" y="30.3">is</text>
<text x="230" y="34.4">before</text>
<text x="232.3" y="30.3">to</text>
<text x="235.3" y="30.3">allow</text>
<text x="236.2" y="32.3">voltage</text>
<text x="237.2" y="34.4">applying</text>
<text x="241.4" y="30.3">the</text>
<text x="244.3" y="32.3">to</text>
<text x="218.9" y="36.4">the</text>
<text x="218.9" y="38.5">it</text>
<text x="218.9" y="40.5">considering</text>
<text x="221.4" y="38.5">is</text>
<text x="223.1" y="36.4">load</text>
<text x="224.3" y="38.5">redundant</text>
<text x="231.1" y="40.5">the</text>
<text x="234.9" y="38.5">protection</text>
<text x="235.2" y="40.5">output</text>
<text x="242.4" y="40.5">gate</text>
<text x="218.9" y="42.6">shift</text>
<text x="218.9" y="44.6">to</text>
<text x="222" y="44.6">all</text>
<text x="224.4" y="42.6">registers</text>
<text x="225.6" y="44.6">off</text>
<text x="233.8" y="42.6">can</text>
<text x="238.4" y="42.6">be</text>
<text x="241.8" y="42.6">set</text>
</g>
<text font-size="1.8" fill="#ff2e4d" x="51.8" y="55.7" transform="rotate(-90 51.8 55.7)">MCU_safetyEnable_2_5V</text>
</svg>
